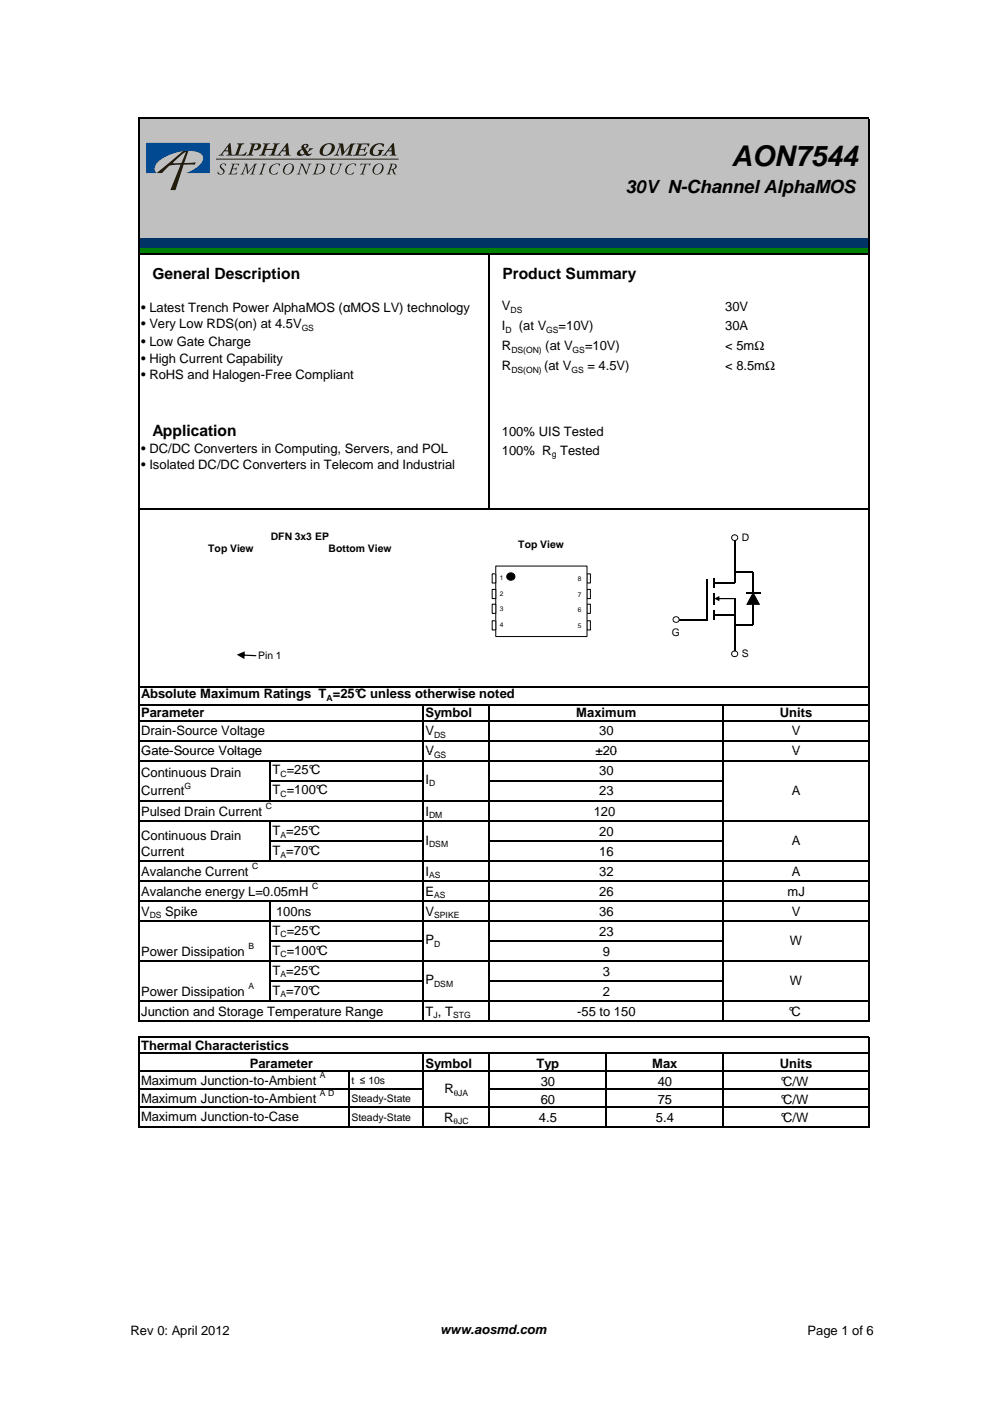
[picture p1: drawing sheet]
<svg xmlns="http://www.w3.org/2000/svg" width="210mm" height="297mm" viewBox="0 0 210 297" stroke-linecap="round" stroke-linejoin="round" font-family="sans-serif">
<path d="M29.5 25.2h154.7v25.3h-154.7z" fill="#c0c0c0"/>
<path d="M29.5 50.5h154.7v2.2h-154.7z" fill="#003365"/>
<path d="M29.5 52.7h154.7v1.2h-154.7z" fill="#008000"/>
<g fill="none" stroke="#000" stroke-width=".25">
<path d="M29.4 25v134.3M29.5 25.1h154.8M184.1 25.2v134.1M29.5 53.8h154.8M103.6 54v54M29.5 107.9h154.8M144 131.4h5.9M151.4 130.3h4.3M159.7 121.2v4.5M159.7 128.1v4.5M29.5 145.6h154.8M29.5 149.4h154.8"/>
<path d="M29.5 152.8h154.8M29.5 157.1h154.8M89.7 149.5v9.8M103.6 149.5v9.8M153.2 149.5v9.8"/>
</g>
<path d="M155.8 114.4v9.3M149.9 122.7v8.9M151.4 123.7h4.3M155.7 121.3h4M155.7 132.6h4M155.8 126.9v11.3M158.2 125.7h3" fill="none" stroke="#000" stroke-width=".3"/>
<path d="M151.4 122.7v2M151.4 125.7v2.4M151.4 129.3v2.1" fill="none" stroke="#000" stroke-width=".38"/>
<g fill="#000">
<path d="M152.2 126.8h3.5v.2h-3.5zM151.4 126.9l1.1-.5v1.1z"/>
<path d="M159.7 125.5l1.5 2.7h-3zM159.6 125.8h.2l-1.3 2.4-.1-.2h2.6l-.1 .2z"/>
</g>
<path d="M159.7 125.7l1.3 2.4h-2.6z" fill="#000"/>
<circle cx="155.7" cy="114" r=".63" fill="#fff"/>
<path d="M155 114a.75 .75 0 0 1 1.5 0 .75 .75 0 0 1-1.5 0zM155.2 114a.55 .55 0 0 0 1.1 0 .55 .55 0 0 0-1.1 0z" fill="#000"/>
<circle cx="143.3" cy="131.4" r=".63" fill="#fff"/>
<path d="M142.6 131.4a.75 .75 0 0 1 1.5 0 .75 .75 0 0 1-1.5 0zM142.8 131.4a.55 .55 0 0 0 1.1 0 .55 .55 0 0 0-1.1 0z" fill="#000"/>
<circle cx="155.7" cy="138.6" r=".64" fill="#fff"/>
<path d="M155 138.6a.75 .75 0 0 1 1.5 0 .75 .75 0 0 1-1.5 0zM155.2 138.7a.55 .55 0 0 0 1.1 0 .55 .55 0 0 0-1.1 0z" fill="#000"/>
<path d="M124.4 121.7h.8v1.9h-.8z" fill-rule="evenodd" fill="#fff"/>
<path d="M124.4 121.7h.8v1.9h-.8z" fill="none" stroke="#000" stroke-width=".21"/>
<path d="M124.4 125h.8v1.9h-.8z" fill-rule="evenodd" fill="#fff"/>
<path d="M124.4 125h.8v1.9h-.8z" fill="none" stroke="#000" stroke-width=".21"/>
<path d="M124.4 128.1h.8v1.9h-.8z" fill-rule="evenodd" fill="#fff"/>
<path d="M124.4 128.1h.8v1.9h-.8z" fill="none" stroke="#000" stroke-width=".21"/>
<path d="M124.4 131.6h.8v2h-.8z" fill-rule="evenodd" fill="#fff"/>
<path d="M124.4 131.6h.8v2h-.8z" fill="none" stroke="#000" stroke-width=".21"/>
<path d="M105.1 120h19.4v15h-19.4z" fill-rule="evenodd" fill="#fff"/>
<path d="M105.1 120h19.4v15h-19.4z" fill="none" stroke="#000" stroke-width=".21"/>
<path d="M104.4 121.7h.7v1.9h-.7z" fill-rule="evenodd" fill="#fff"/>
<path d="M104.4 121.7h.7v1.9h-.7z" fill="none" stroke="#000" stroke-width=".21"/>
<path d="M104.4 125h.7v1.9h-.7z" fill-rule="evenodd" fill="#fff"/>
<path d="M104.4 125h.7v1.9h-.7z" fill="none" stroke="#000" stroke-width=".21"/>
<path d="M104.4 128.1h.7v1.9h-.7z" fill-rule="evenodd" fill="#fff"/>
<path d="M104.4 128.1h.7v1.9h-.7z" fill="none" stroke="#000" stroke-width=".21"/>
<path d="M104.4 131.6h.7v2h-.7z" fill-rule="evenodd" fill="#fff"/>
<g fill="none" stroke="#000" stroke-width=".21">
<path d="M104.4 131.6h.7v2h-.7z"/>
<circle cx="108.3" cy="122.3" r=".84"/>
</g>
<circle cx="108.3" cy="122.3" r=".84" fill="#000"/>
<g fill="#251a05">
<path d="M50.3 30.4h1.5l-.5 .3-.8 2a1.59 1.59 0 0 0 1.8-.4 .57 .57 0 0 1-.4 .7h-2.5v-.2l.5-.1 .7-1.9-.3-.3z"/>
<path d="M53.1 30.4h1.2a.7 .7 0 0 1 1 .3 .7 .7 0 0 1-.4 1 .72 .72 0 0 1-1.1 0l.1-.1a.61 .61 0 0 0 .7-.3 .61 .61 0 0 0-.1-.7l-.5 .1-.6 1.9-.1 .2h.4v.2h-1.4l.4-.3 .3-.8 .4-1.2-.4-.2z"/>
<path d="M55.8 30.4h1.5l-.5 .2-.4 1h1h.5l.3-1-.3-.1v-.1h1.4l-.5 .2v.3l-.7 1.8 .4 .2-.1 .1-1.4-.1a.73 .73 0 0 0 .7-.8l.1-.3h-1.5l-.3 1 .4 .1-.1 .1h-1.4l.5-.2 .2-.5 .5-1.6-.3-.2z"/>
<path d="M71.7 30.4h1l.3 1.8 1-1.3a1.18 1.18 0 0 1 1.4-.4l-.5 .3-.6 1.9 .4 .2-.1 .1h-1.4l.1-.1a.68 .68 0 0 0 .6-.8l.4-1.2-1.7 2.1h-.2l-.2-2-.7 1.6 .4 .3-.1 .1h-1l.5-.3 .7-1.7v-.3l-.3-.1z"/>
<path d="M75.7 30.4h2.6l-.1 .7-.2-.1a.74 .74 0 0 0-.7-.5 .74 .74 0 0 0-.7 .5l-.1 .6a.79 .79 0 0 0 1-.4h.2l-.4 1h-.1v-.3a.64 .64 0 0 0-.9-.1l-.3 .9a1.57 1.57 0 0 0 1.9-.4 .84 .84 0 0 1-1.2 .7h-1.9v-.1a.45 .45 0 0 0 .7-.4l.6-1.9h-.5z"/>
<path d="M79 31a1.93 1.93 0 0 1 2.4-.3l-.2 .4a.97 .97 0 0 0-.9-.6 .97 .97 0 0 0-.9 .7 .96 .96 0 0 0 .1 1.6 .66 .66 0 0 0 .7-.1 .66 .66 0 0 0 .1-.7l-.2-.1 .1-.1h1.2l-.3 .2a1.27 1.27 0 0 1-1.7 1 1.02 1.02 0 0 1-1-.7 1.02 1.02 0 0 1 .4-1.2z"/>
<path d="M46.8 34.8l.6-.1 .5 .1-.1 .4-.2-.4h-.5a.62 .62 0 0 0 .3 1.1 .79 .79 0 0 1-.2 1.1 .79 .79 0 0 1-1.1-.2l.1-.4a.53 .53 0 0 0 .8 .5 .53 .53 0 0 0 .2-.9l-.2-.1a.65 .65 0 0 1-.2-1.1z"/>
<path d="M49.1 34.7h1.6l-.2 .5a.57 .57 0 0 0-.9-.3l-.2 .7a.68 .68 0 0 0 .9-.1l-.3 .7a.43 .43 0 0 0-.3-.4 .43 .43 0 0 0-.4 .2l-.3 .7 .2 .1a1.22 1.22 0 0 0 1.1-.3v.2a.86 .86 0 0 1-1.1 .3l-.9-.1h.3l.2-.4 .5-1.5z"/>
<path d="M51.8 34.7h.7l.1 1.7 1-1.2a.68 .68 0 0 1 1-.5l-.4 .3-.4 1.4-.1 .4 .2 .2-.9-.1 .4-.2 .5-1.6-1.5 1.8-.2-1.8-.7 1.6 .3 .3h-.8l.1-.1a3.1 3.1 0 0 0 .9-1.9z"/>
<path d="M55.6 34.7h.9l-.4 .3-.5 1.5-.1 .3 .3 .2h-.9l.3-.3 .5-1.5 .1-.3z"/>
<path d="M57.6 35.1l.5-.3 1-.1 .3 .1-.2 .4a.74 .74 0 0 0-.7-.5 .74 .74 0 0 0-.7 .5 .98 .98 0 0 0-.4 .9 .98 .98 0 0 0 .7 .8l.5-.1 .3-.4a.56 .56 0 0 1-.8 .6 1.02 1.02 0 0 1-1.1-.7 1.02 1.02 0 0 1 .6-1.2z"/>
<path d="M63.6 34.7h.6l.8 1.8 .5-1.6-.2-.2h.7l-.3 .3-.7 2-1-2-.5 1.7 .2 .3-.8-.1 .3-.2 .2-.5 .5-1.3z"/>
<path d="M70.2 34.7h.9l-.4 .3-.4 1.6a.85 .85 0 0 0 .9 .2 .85 .85 0 0 0 .6-.7l.3-1.2-.3-.2 .8 .1a1.85 1.85 0 0 0-.8 1.5 .98 .98 0 0 1-.8 .7 .98 .98 0 0 1-1-.5l.4-1.5z"/>
<path d="M73.7 35.1l.5-.3 1-.1 .3 .1-.2 .4a.74 .74 0 0 0-.6-.5 .74 .74 0 0 0-.8 .5 .98 .98 0 0 0-.4 .9 .98 .98 0 0 0 .7 .8l.5-.1 .3-.4a.56 .56 0 0 1-.8 .6 1.02 1.02 0 0 1-1.1-.7 1.02 1.02 0 0 1 .6-1.2z"/>
<path d="M76.6 34.6l2 .1-.2 .5-.2-.4h-.6l-.6 1.9 .3 .3-1-.1 .4-.2 .6-1.9-.6 .1-.4 .2z"/>
<path d="M48.6 30.4h.3l.2 1.9a.4 .4 0 0 0 .3 .6v.1h-1.4l.4-.3v-.6h-.8l-.5 .6 .4 .1-.1 .2h-1.1l.6-.3zM48.3 31.1l-.6 .8h.7z"/>
<path d="M60.8 30.4h.3l.1 1.9a.39 .39 0 0 0 .4 .6v.1h-1.5l.5-.3v-.6h-.8l-.5 .6 .3 .1v.2h-1.1l.6-.3zM60.5 31.1l-.6 .8h.7z"/>
<path d="M64.2 30.7l.4-.2a.49 .49 0 0 1 .8 .3 .49 .49 0 0 1-.5 .6l-.2 .1 .4 .7 .4-.4v-.1a.49 .49 0 0 1 .7-.3h.2l-.1 .2-1.1 .8a.49 .49 0 0 0 .9 .1 .79 .79 0 0 1-1.4 .2 1.28 1.28 0 0 1-1.7 0 1.25 1.25 0 0 1 1-1.1 .57 .57 0 0 1 .2-.9zM63.8 31.9a.47 .47 0 0 0 0 .8 .47 .47 0 0 0 .7-.2l-.4-.8zM64.5 30.8a.28 .28 0 0 0 .1 .5 .28 .28 0 0 0 .4-.3 .26 .26 0 0 0-.2-.4 .26 .26 0 0 0-.3 .2z"/>
<path d="M68.3 30.9a1.79 1.79 0 0 1 2.6 0 1.92 1.92 0 0 1-.9 1.9 1.92 1.92 0 0 1-2.1-.1 1.4 1.4 0 0 1 .4-1.8zM69.1 30.8a1.6 1.6 0 0 0-.5 2 1.43 1.43 0 0 0 1.4-.6 1.43 1.43 0 0 0 .1-1.6h-.6z"/>
<path d="M83.3 30.4h.2l.2 1.9a.4 .4 0 0 0 .3 .6v.1h-1.4l.5-.3-.1-.6h-.8l-.4 .6 .3 .1-.1 .2h-1l.5-.3zM83 31.1l-.6 .8h.6z"/>
<path d="M60.3 35.2a1.05 1.05 0 0 1 1.3-.5 1.05 1.05 0 0 1 .7 1.2 1.25 1.25 0 0 1-1 1 1.25 1.25 0 0 1-1.3-.4v-.7zM60.9 35l-.4 .5a.83 .83 0 0 0-.3 .8 .83 .83 0 0 0 .7 .6 1.33 1.33 0 0 0 .8-2.1z"/>
<path d="M66.9 34.7a1.49 1.49 0 0 1 2 .9 1.79 1.79 0 0 1-2.2 1.4l-.5-.1 .4-.2 .5-1.6 .1-.2zM67.5 34.8l-.6 1.9a1.13 1.13 0 0 0 1.5-.3 1.13 1.13 0 0 0-.2-1.5z"/>
<path d="M79.3 35.2a1.05 1.05 0 0 1 1.3-.5 1.05 1.05 0 0 1 .7 1.2 1.25 1.25 0 0 1-1 1 1.25 1.25 0 0 1-1.3-.4v-.7zM79.9 35l-.4 .5a.83 .83 0 0 0-.3 .8 .83 .83 0 0 0 .7 .6 1.33 1.33 0 0 0 .8-2.1z"/>
<path d="M82.6 34.7a1.12 1.12 0 0 1 1.5 .6l-.2 .4-.4 .3a1.07 1.07 0 0 0 .5 1l-.5-.1-.5-1-.2 .2-.2 .6 .2 .3h-.8l.3-.3 .5-1.5 .1-.3zM83.2 34.8l-.3 .9 .2 .1a.54 .54 0 0 0 .7-.3 .54 .54 0 0 0-.5-.7z"/>
<path d="M33.2 36.7h1.1a3.7 3.7 0 0 1 2.3-1.7l1.7-.1-2.2 5.4h1.1l1.7-5.4h2.4l.2-.5-2.5 .2 1-2.7-1.3 .2zM36.7 34.5l2-1.9 .7-.4-.9 2.4h-1.5z"/>
</g>
<path d="M45.8 33.7h38.7" fill="none" stroke="#251a05" stroke-width=".21"/>
<path d="M31 30.3h13.5v6.4h-5.1a5.3 5.3 0 0 0 3.7-3.1 1.54 1.54 0 0 0-1.4-1.4 9.8 9.8 0 0 0-8.5 2.4 1.42 1.42 0 0 0 0 2.1h-2.2z" fill="#014990"/>
<path d="M51.6 138.8l2.8 .1-.1 .2-2.7-.1zM50.2 138.8l1.7-.7-.1 1.6z" fill="#000"/>
<g fill="#fff">
<path d="M103.6 165.5h49.7v4.3h-49.7z"/>
<path d="M103.6 174.2h49.7v16.9h-49.7z"/>
<path d="M103.6 191.1h49.7v4.3h-49.7z"/>
<path d="M103.6 195.3h49.7v4.3h-49.7z"/>
</g>
<g fill="none" stroke="#000" stroke-width=".25">
<path d="M29.4 159.3v57.3M89.7 159.3v57.3M103.6 159.3v57.3M153.2 159.3v57.3M184.1 159.3v57.3M29.5 161.3h154.8M29.5 169.8h123.9M29.5 174.2h154.8M57.3 161.4v8.5M57.3 174.3v8.5M57.4 165.5h32.4M57.4 178.4h32.4"/>
<path d="M103.8 165.5h49.6M103.8 178.4h49.6M29.5 182.6h154.8M29.5 186.9h154.8M29.5 191.1h154.8M29.5 195.3h154.8M57.3 191.2v21.2M57.4 199.6h32.4M103.8 199.6h49.6M29.4 219.8v19.3M29.5 203.8h154.8M29.5 212.3h154.8"/>
<path d="M29.5 216.5h154.8M29.5 219.9h154.8M57.4 208h32.4M103.8 208h49.6M29.5 231h60.3M29.5 223.4h154.8M29.5 227.2h154.8M29.5 234.8h154.8M29.5 239h154.8M74 227.3v11.8M89.7 223.5v15.6M103.6 223.5v15.6"/>
<path d="M103.8 231h80.5M128.4 223.5v15.6M153.2 223.5v15.6M184.1 220v19.1"/>
</g>
<text font-size="6.1" x="155.1" y="35.2">AON7544</text>
<text font-size="3.9" x="132.6" y="40.9">30V N-Channel AlphaMOS</text>
<g font-size="3.3">
<text x="32.3" y="59.1">General Description</text>
<text x="106.5" y="59.1">Product Summary</text>
<text x="32.3" y="92.4">Application</text>
</g>
<g font-size="2.8">
<text x="106.4" y="65.7">V</text>
<text x="153.8" y="66">30V</text>
<text x="29.9" y="69.6">• Very Low RDS(on) at 4.5V</text>
<text x="29.9" y="66.2">• Latest Trench Power AlphaMOS (αMOS LV) technology</text>
<text x="106.4" y="70">I</text>
<text x="110" y="70">(at V</text>
<text x="118.4" y="70">=10V)</text>
<text x="153.8" y="70">30A</text>
<text x="29.9" y="73.4">• Low Gate Charge</text>
<text x="29.9" y="76.9">• High Current Capability</text>
<text x="106.4" y="74.2">R</text>
<text x="115.6" y="74.2">(at V</text>
<text x="124" y="74.2">=10V)</text>
<text x="153.8" y="74.2">&lt; 5mΩ</text>
<text x="29.9" y="80.3">• RoHS and Halogen-Free Compliant</text>
<text x="106.4" y="78.4">R</text>
<text x="115.4" y="78.4">(at V</text>
<text x="124.5" y="78.4">= 4.5V)</text>
<text x="153.8" y="78.4">&lt; 8.5mΩ</text>
<text x="106.4" y="92.4">100% UIS Tested</text>
<text x="29.9" y="96.1">• DC/DC Converters in Computing, Servers, and POL</text>
<text x="29.9" y="99.5">• Isolated DC/DC Converters in Telecom and Industrial</text>
<text x="106.4" y="96.4">100% R Tested</text>
<text x="29.9" y="148">Absolute Maximum Ratings T =25°C unless otherwise noted</text>
<text x="29.9" y="152">Parameter</text>
<text x="29.9" y="155.9">Drain-Source Voltage</text>
<text x="90.2" y="152.1">Symbol</text>
<text x="90.2" y="155.9">V</text>
<text x="122.2" y="152">Maximum</text>
<text x="127" y="155.9">30</text>
<text x="165.4" y="152">Units</text>
<text x="167.9" y="155.9">V</text>
<text x="29.9" y="160.1">Gate-Source Voltage</text>
<text x="90.2" y="160.1">V</text>
<text x="126.3" y="160.1">±20</text>
<text x="167.9" y="160.1">V</text>
<text x="29.9" y="164.6">Continuous Drain</text>
<text x="57.8" y="164.2">T =25°C</text>
<text x="90.2" y="166.2">I</text>
<text x="127" y="164.3">30</text>
<text x="29.9" y="168.6">Current</text>
<text x="29.9" y="173">Pulsed Drain Current</text>
<text x="57.8" y="168.4">T =100°C</text>
<text x="90.2" y="173">I</text>
<text x="125.9" y="173">120</text>
<text x="127" y="168.6">23</text>
<text x="167.9" y="168.6">A</text>
<text x="29.9" y="178">Continuous Drain</text>
<text x="57.8" y="177">T =25°C</text>
<text x="90.2" y="179.1">I</text>
<text x="127" y="177.2">20</text>
<text x="167.9" y="179.2">A</text>
<text x="29.9" y="181.4">Current</text>
<text x="29.9" y="185.7">Avalanche Current</text>
<text x="57.8" y="181.3">T =70°C</text>
<text x="90.2" y="185.7">I</text>
<text x="127" y="185.7">32</text>
<text x="127" y="181.4">16</text>
<text x="167.9" y="185.7">A</text>
<text x="29.9" y="189.9">Avalanche energy L=0.05mH</text>
<text x="90.2" y="189.9">E</text>
<text x="127" y="189.9">26</text>
<text x="167" y="189.9">mJ</text>
<text x="29.9" y="194.1">V</text>
<text x="35.1" y="194.1">Spike</text>
<text x="58.5" y="194.1">100ns</text>
<text x="90.2" y="194.1">V</text>
<text x="127" y="194.1">36</text>
<text x="167.9" y="194.1">V</text>
<text x="29.9" y="202.6">Power Dissipation</text>
<text x="57.8" y="202.4">T =100°C</text>
<text x="57.8" y="198.2">T =25°C</text>
<text x="90.2" y="200.2">P</text>
<text x="127" y="198.4">23</text>
<text x="127.8" y="202.6">9</text>
<text x="167.5" y="200.4">W</text>
<text x="57.8" y="206.7">T =25°C</text>
<text x="90.2" y="208.7">P</text>
<text x="127.8" y="206.8">3</text>
<text x="167.5" y="208.9">W</text>
<text x="29.9" y="215.3">Junction and Storage Temperature Range</text>
<text x="29.9" y="211.1">Power Dissipation</text>
<text x="57.8" y="210.9">T =70°C</text>
<text x="90.2" y="215.3">T , T</text>
<text x="122.4" y="215.3">-55 to 150</text>
<text x="127.8" y="211.1">2</text>
<text x="167.3" y="215.3">°C</text>
<text x="29.9" y="222.5">Thermal Characteristics</text>
<text x="53" y="226.4">Parameter</text>
<text x="90.2" y="226.4">Symbol</text>
<text x="113.7" y="226.4">Typ</text>
<text x="138.3" y="226.4">Max</text>
<text x="165.4" y="226.4">Units</text>
<text x="29.9" y="230">Maximum Junction-to-Ambient</text>
<text x="29.9" y="233.8">Maximum Junction-to-Ambient</text>
<text x="94.2" y="231.7">R</text>
<text x="114.6" y="230.2">30</text>
<text x="139.4" y="230.2">40</text>
<text x="165.5" y="230.2">°C/W</text>
<text x="29.9" y="237.7">Maximum Junction-to-Case</text>
<text x="94.2" y="237.8">R</text>
<text x="114.3" y="237.8">4.5</text>
<text x="114.6" y="234">60</text>
<text x="139.1" y="237.8">5.4</text>
<text x="139.4" y="234">75</text>
<text x="165.5" y="237.8">°C/W</text>
<text x="165.5" y="234">°C/W</text>
<text x="27.7" y="283">Rev 0: April 2012</text>
<text x="93.3" y="282.9">www.aosmd.com</text>
<text x="171.2" y="283">Page 1 of 6</text>
</g>
<g font-size="2.2">
<text x="44.2" y="117.1">Top View</text>
<text x="57.4" y="114.6">DFN 3x3 EP</text>
<text x="69.7" y="117.1">Bottom View</text>
<text x="109.9" y="116.2">Top View</text>
<text x="157.3" y="114.8">D</text>
<text x="142.5" y="134.7">G</text>
<text x="54.7" y="139.7">Pin 1</text>
<text x="157.3" y="139.3">S</text>
<text x="74.5" y="229.9">t ≤ 10s</text>
<text x="74.5" y="233.7">Steady-State</text>
<text x="74.5" y="237.7">Steady-State</text>
</g>
<g font-size="1.8">
<text x="64" y="70.2">GS</text>
<text x="107.2" y="70.5">D</text>
<text x="108.2" y="66.3">DS</text>
<text x="115.8" y="70.5">GS</text>
<text x="108.4" y="74.8">DS(ON)</text>
<text x="121.4" y="74.8">GS</text>
<text x="108.4" y="79">DS(ON)</text>
<text x="121.2" y="79">GS</text>
<text x="117" y="96.9">g</text>
<text x="69.3" y="148.5">A</text>
<text x="92" y="156.4">DS</text>
<text x="92" y="160.7">GS</text>
<text x="39.1" y="167.2">G</text>
<text x="59.5" y="164.7">C</text>
<text x="91" y="166.8">D</text>
<text x="56.3" y="171.6">C</text>
<text x="59.5" y="169">C</text>
<text x="91" y="173.5">DM</text>
<text x="59.5" y="177.6">A</text>
<text x="91" y="179.6">DSM</text>
<text x="53.5" y="184.3">C</text>
<text x="59.5" y="181.8">A</text>
<text x="66.2" y="188.6">C</text>
<text x="91" y="186.2">AS</text>
<text x="92" y="190.5">AS</text>
<text x="31.7" y="194.7">DS</text>
<text x="92" y="194.7">SPIKE</text>
<text x="52.7" y="201.3">B</text>
<text x="59.5" y="198.8">C</text>
<text x="59.5" y="203">C</text>
<text x="92" y="200.8">D</text>
<text x="52.7" y="209.7">A</text>
<text x="59.5" y="207.2">A</text>
<text x="92" y="209.3">DSM</text>
<text x="59.5" y="211.5">A</text>
<text x="91.9" y="215.9">J</text>
<text x="96.1" y="215.9">STG</text>
<text x="67.8" y="232.5">A D</text>
<text x="67.8" y="228.6">A</text>
<text x="96.2" y="232.3">θJA</text>
<text x="96.2" y="238.4">θJC</text>
</g>
<g font-size="1.4">
<text x="106" y="122.9">1</text>
<text x="122.5" y="123.1">8</text>
<text x="106" y="126.4">2</text>
<text x="106" y="129.6">3</text>
<text x="122.5" y="126.5">7</text>
<text x="122.5" y="129.8">6</text>
<text x="106" y="133">4</text>
<text x="122.5" y="133.2">5</text>
</g>
</svg>
